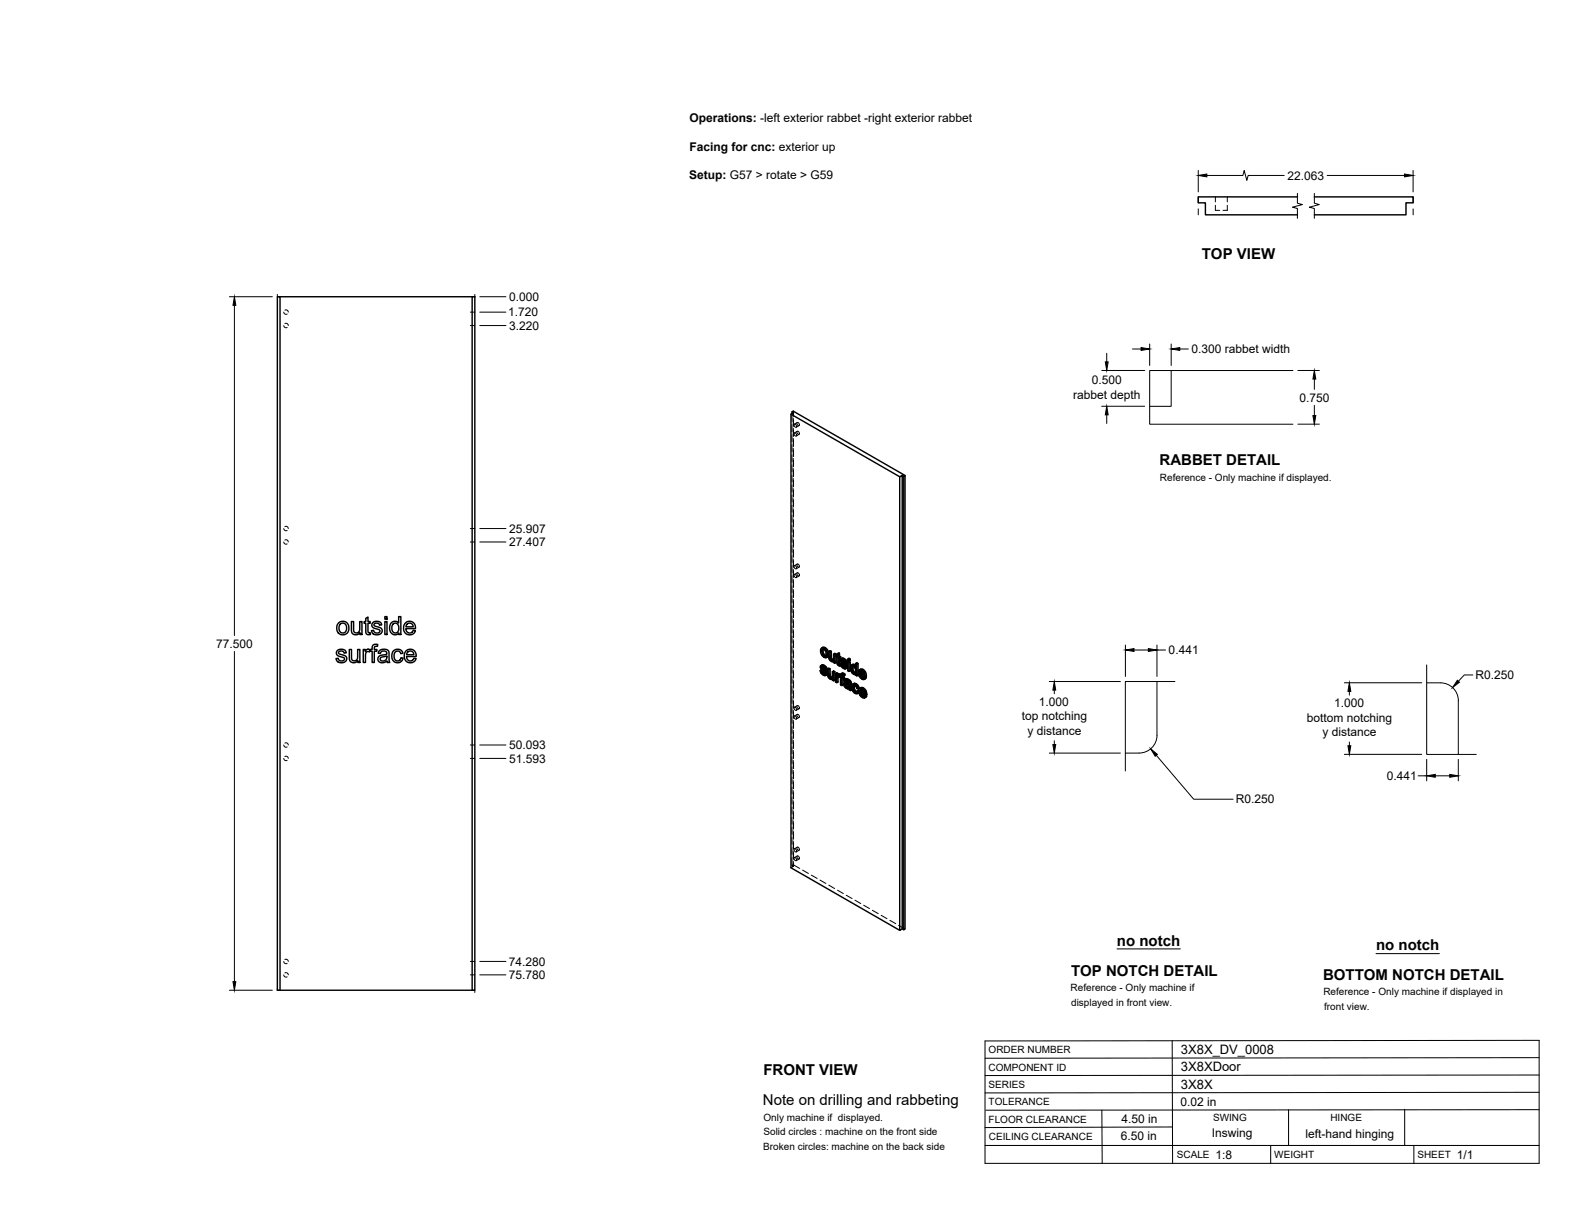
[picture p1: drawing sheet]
<svg xmlns="http://www.w3.org/2000/svg" width="559mm" height="432mm" viewBox="0 0 559 432" stroke-linecap="round" stroke-linejoin="round" font-family="sans-serif">
<!-- layer: Hidden -->
<g fill="none" stroke="#000" stroke-width=".35">
<path d="M431.2 72.8v1.8h1.5M431.2 69.9v1.7M435.4 72.8v1.8h-1.5M435.4 69.9v1.7M100.7 115.5l.4 .7h.8M100.7 110.7l.4 .7h.8M101.1 114.8h.7l.5 .7M101.1 110h.7l.5 .7M281 146.8v2.7M281 150.7v2.4M281 154.3v2.4M281 157.9v2.3"/>
<path d="M281.4 145.9v1.3M281.4 148.4v2.3M281.4 151.9v2.4M281.4 155.5v2.4M281.4 159.1v2.4M281.5 146.5v1.2M281.5 148.9v2.4M281.5 152.5v2.4M281.5 156.1v2.4M281.5 159.6v2.4M281.8 150.6a.55 .55 0 0 1 .7 .2 .55 .55 0 0 1-.3 .8l-.4-.4zM281.8 153.6a.56 .56 0 0 1 .7 .4 .56 .56 0 0 1-.3 .7l-.5-.6z"/>
<path d="M282.8 153a.61 .61 0 0 1 .7 .4 .61 .61 0 0 1-.2 .7l-.5-.4zM282.8 149.9a.61 .61 0 0 1 .7 .4 .61 .61 0 0 1-.2 .7l-.5-.4zM282.9 153l-1 .6M282.9 149.9l-1 .6M283.5 154.1l-1 .6M283.5 151l-1 .6M281 161.4v2.4M281 165v2.4M281 168.6v2.4M281 172.1v2.4M281 175.7v2.4M281 179.3v2.4"/>
<path d="M281.4 162.6v2.4M281.4 166.2v2.4M281.4 169.8v2.4M281.4 173.4v2.3M281.4 176.9v2.4M281.5 163.2v2.4M281.5 166.8v2.4M281.5 170.4v2.3M281.5 173.9v2.4M281.5 177.5v2.4M100.7 192.3l.4 .7h.8M100.7 187.5l.4 .7h.8"/>
<path d="M101.1 191.6h.8l.4 .7M101.1 186.8l.8 .1 .4 .6M281 182.9v2.4M281 186.4v2.4M281 190v2.4M281 193.6v2.4M281 197.1v2.4M281.4 180.5v2.4M281.4 184.1v2.4M281.4 187.6v2.4M281.4 191.2v2.4M281.4 194.8v2.4"/>
<path d="M281.4 198.4v2.3M281.5 181.1v2.4M281.5 184.7v2.3M281.5 188.2v2.4M281.5 191.8v2.4M281.5 195.4v2.3M281.5 198.9v2.4M281 200.7v2.4M281 204.3v2.4M281 207.9v2.3M281 211.4v2.4M281 215v2.4"/>
<path d="M281 218.6v2.4M281.4 201.9v2.4M281.4 205.5v2.4M281.4 209.1v2.4M281.4 212.7v2.3M281.4 216.2v2.4M281.4 219.8v2.4M281.5 202.5v2.4M281.5 206.1v2.4M281.5 209.7v2.3M281.5 213.2v2.4M281.5 216.8v2.4"/>
<path d="M281.8 203.9a.55 .55 0 0 1 .7 .3 .55 .55 0 0 1-.3 .7l-.4-.4zM281.8 200.8a.58 .58 0 0 1 .7 .3 .58 .58 0 0 1-.2 .7l-.5-.4zM282.8 203.3a.61 .61 0 0 1 .7 .3 .61 .61 0 0 1-.2 .8l-.5-.5zM282.8 200.2a.61 .61 0 0 1 .7 .3 .61 .61 0 0 1-.2 .8l-.5-.5zM282.9 203.2l-1 .6M282.9 200.1l-1 .6M283.5 204.3l-1 .6M283.5 201.2l-1 .6M281 222.1v2.4M281 225.7v2.4M281 229.3v2.4M281 232.9v2.3"/>
<path d="M281 236.4v2.4M281.4 223.4v2.3M281.4 226.9v2.4M281.4 230.5v2.4M281.4 234.1v2.4M281.4 237.7v2.3M281.5 220.4v2.4M281.5 223.9v2.4M281.5 227.5v2.4M281.5 231.1v2.4M281.5 234.7v2.3M281.5 238.2v2.4"/>
<path d="M291.4 237.7l.4 .9M291.5 236.4l-.5 .2M291.6 236.1l-.5 .2M291.6 230.7l-.5 .2M291.6 237.7l.3 .3M291.6 236.9l-.5 .2M291.7 235.9l-.2 .7 .7 1a1.11 1.11 0 0 1 .9 1.3h-.4l.4-.2M291.8 238.6l.7 .7 .8 .1M291.8 238.6l-.5 .2M291.8 237.8v.1M291.9 237.3l-.5 .3M291.9 232l.9 .9 .9 .1"/>
<path d="M291.9 236.6l-.1 .1M291.9 232l-.4 .3M292 229.7l-.4 .8 .3 1.5M292.1 236.4l-.5 .2 .4-.2M292.2 230.2l-.1 .2M292.2 230.2l.8 .2 .5 .9v1l-.5 .3M292.2 230.2l-.4 .2M292.5 236.5l-.5 .2a.33 .33 0 0 1 .2-.4 .33 .33 0 0 1 .4 .3l.5 .7 .4 .2M292.5 239.3l-.4 .2M292.6 237.4l.3 .3M292.8 230.2l-.5 .3M292.8 232.9l-.5 .3"/>
<path d="M292.9 236.9l-.5 .2M293 239l-.4 .2M293 238.4l-.5 .2M293.1 237.3l-.5 .3M293.1 239.5l-.5 .2M293.3 232.5l-.4 .3M293.3 230.8l-.4 .3M293.4 233.1l-.4 .3M293.6 231.8l-.5 .3M294.1 237.1l.2 2.9 .9 .8 .6-.2v.5l.4 .2M294.1 239.5l-.4 .2M294.3 239.9l-.5 .3"/>
<path d="M294.5 230.8l.2 3 .8 .7 .7-.1v.4l.4 .3M294.5 233.2l-.4 .3M294.7 233.7l-.5 .2M295 234.1l-.5 .3M295.4 234.4l-.4 .3M295.8 238.1v1.9l-.2 .3-.3 .1M296 234.1l-.4 .3M296.1 234l-.5 .3 .3-.2M296.2 231.8v2l-.5 .3M296.2 234.8l-.4 .3M296.2 234.4l-.4 .3 .3-.2M296.9 238.7v3l.4 .3"/>
<path d="M297.1 232.3l-.2 .1M297.3 239.4l-.5 .2M297.4 231.8v.7l-.3-.2v.4l.3 .2v2.2l.3 .6 .6 .4-.2-.6M297.4 232.5l-.8 .5v-.4M297.4 232.9l-.5 .3M297.4 239.8l-.1 .1M297.5 235.3l-.5 .2M297.5 239.2l-.2 .1M297.5 239.7l-.4 .2M297.6 239.6l-.5 .3M297.6 235.6l-.4 .3M297.8 239.7l-.4 .3 .3-.4 .5 .4 .1-.3 .4 .4v2.6l.4 .3"/>
<path d="M297.8 233.2l-.4 .2M298 235.9l-.4 .3M298.3 233.4l-.5-.2v.5M298.3 239.6l-.5 .2M298.3 239.5h-.1M298.3 239.9l-.5 .3 .4-.2M298.3 239.7l-.5 .2M298.3 235.6l-.2 .1M298.3 236.1h-.1M298.5 235.3l.4 .9M298.6 234l-.4 .3M298.7 239.7l-.5 .3"/>
<path d="M298.7 233.7l-.5 .2M298.7 235.4l.3 .2M298.7 234.5l-.4 .2M298.7 239l-.4 .2M298.8 233.6l-.2 .7 .7 .9a1.13 1.13 0 0 1 .9 1.3h-.4l.4-.2M298.9 238.8l-.2 .9-.5-.2M298.9 236.2l.9 .8h.7M298.9 236.2l-.5 .3M299 235.5h-.1M299 234.9l-.5 .3M299 234.2l-.1 .1M299.1 234.3a.33 .33 0 0 1 .2-.4 .33 .33 0 0 1 .4 .3l.5 .8 .4 .1"/>
<path d="M299.1 234l-.4 .3M299.2 234l-.5 .3M299.2 239.4l-.5 .2M299.5 239.4l-.5 .3M299.6 234.1l-.5 .3M299.7 236.9l-.5 .3M299.7 235l.3 .3M299.7 239.6l-.5-.2-.1 .4M300 234.5l-.4 .2M300.1 236.6l-.4 .2 .4-.2M300.1 236l-.4 .2M300.2 235l-.5 .2"/>
<path d="M300.2 237.1l-.5 .2M301.2 234.7v3l.5 .3M301.2 233.6v.5l.5 .3M301.2 237.7l-.4 .3M301.2 234.1l-.4 .3M302.2 236.8l-.5 .2M302.3 236l-.4 .3M302.3 237.7l-.4 .2M302.5 235.8l-.3 .7v.8a1.47 1.47 0 0 0 1.8 1.7v.3l.4 .3M302.7 238.5l-.4 .2M302.8 236.3l-.1 .2M302.8 236.3l.8 .2 .4 .8v1.1l-.5 .3"/>
<path d="M302.8 236.3l-.3 .2M302.9 236.2l-.5 .3M303.3 239l-.4 .2M303.3 236.3l-.4 .2M303.7 236.2l-.1 .1M303.8 236.9l-.4 .2M303.8 238.6l-.4 .3M304 235.2v1.5l-.4-.7M304 236.7l-.4 .2M304 237.9l-.4 .2M304 239.3l-.4 .3M304 239l-.4 .2 .3-.1"/>
<path d="M305 238.4l-.5 .3M305.3 237.4l-.3 .9 .3 1.4 .9 1 .9 .1M305.3 239.7l-.4 .3M305.4 238.8l-.4 .2M305.5 239.4l-.1-.6 2 1.1M305.7 237.9l-.2 .2M305.7 237.9l.9 .4 .3 .9-.6-.3M305.7 237.9l-.5 .2M306.2 237.9l-.4 .3M306.7 238.5l-.4 .3M306.9 239.2l-.4 .3M281 240v2.4"/>
<path d="M281 243.6v2.4M281 247.2v2.3M281 250.7v2.4M281 254.3v2.4M281 257.9v2.3M281.4 241.2v2.4M281.4 244.8v2.4M281.4 248.4v2.4M281.4 251.9v2.4M281.4 255.5v2.4M281.4 259.1v2.4M281.5 241.8v2.4"/>
<path d="M281.5 245.4v2.4M281.5 248.9v2.4M281.5 252.5v2.4M281.5 256.1v2.4M281.5 259.7v2.3M281.8 254.1a.6 .6 0 0 1 .7 .3 .6 .6 0 0 1-.2 .8l-.5-.5zM281.8 251a.6 .6 0 0 1 .7 .3 .6 .6 0 0 1-.2 .8l-.5-.5zM282.8 253.5a.6 .6 0 0 1 .7 .3 .6 .6 0 0 1-.2 .8l-.5-.5zM282.8 250.4a.56 .56 0 0 1 .7 .3 .56 .56 0 0 1-.3 .7l-.5-.6zM282.9 253.5l-1 .5M282.9 250.4l-1 .5M283.5 254.6l-1 .5"/>
<path d="M283.5 251.5l-1 .5M294.6 240.3l-.5 .3M295 240.7l-.5 .2M295.4 240.4l-.2 .1M295.6 240.3l-.5 .3M295.7 240.2l-.5 .3M295.8 240.6l-.4 .3 .3-.1M295.8 241.1l-.4 .2M296.9 241.7l-.5 .3M298.7 242.7l-.5 .3M298.7 240.1l-.5 .3M299.1 240.4l-.4 .2"/>
<path d="M299.6 240.7l-.5-.3v.5M299.8 242.6l-.4 .3M299.9 241.3l-.5 .3M299.9 242.3l-.5 .2M300 242.1l-.2 .7 .2 .6 .9 .7h.8l.1 .4M300 243.4l-.4 .2M300.1 240.9l-.5 .2M300.1 240.9l-.2 .4 .4 .3a.81 .81 0 0 1 1-.1 .81 .81 0 0 1 .3 .9h-.4M300.2 242.9l.3-.3a.86 .86 0 0 1 1.1 1l-.5 .2M300.5 242.6l-.5 .3 .4-.2M300.5 241.3l-.4 .2M300.7 244l-.5 .2"/>
<path d="M301 241.4l-.5 .3M301.2 244.2l-.5 .2M301.4 243.7l-.4 .3M301.5 241.9l-.4 .2M301.6 243.6l-.5 .3 .2-.1M301.6 242.9l-.4 .3M301.6 242.5l-.4 .3M301.6 242.4l-.4 .3M301.7 244.1l-.5 .2M301.8 244.5l.4 .3M301.8 244.5l-.5 .3M302.6 243.5l-.4 .3"/>
<path d="M302.8 242.7l-.5 .3M303 242.5l-.4 .7 .2 1.3 .7 1.1 1 .3M303 244.9l-.5 .2M303.1 243.2a.78 .78 0 0 1 1-.1 .78 .78 0 0 1 .3 .9l.4 .2M303.3 243l-.5 .3M303.8 245.8l-.4 .2M303.8 243l-.4 .3M304 245.4h.2M304.2 243.4l-.4 .3M304.2 245.4l-.4 .3M304.4 244l-.4 .3M304.5 245l-.3 .4"/>
<path d="M304.7 245.1l.2 .2-.2 .4M304.9 245.3l-.2 .1M305.1 245l-.4 .2M305.5 244l-.4 1 .4 1.3 .9 .9 .8 .2M305.5 246.3l-.5 .2M305.6 245.3l-.5 .3M305.7 245.9l-.1-.6 1.9 1.1M305.8 244.4l-.2 .2M305.8 244.4l.9 .4 .4 1-.6-.4M305.8 244.4l-.4 .3M306.2 240.7l-.4 .2M306.3 244.5l-.4 .3"/>
<path d="M306.4 247.2l-.5 .3M306.5 240.3h.1M306.6 246.9h.2M306.7 240.3l-.4 .2 .3-.2M306.8 246.9l-.4 .2M306.9 245.1l-.4 .3M306.9 240l-.1 .1M307 240.8l-.5 .3M307 240.1l-.4 .2M307 246.6h.1M307.1 245.8l-.5 .2M307.1 247.4l-.4 .3"/>
<path d="M307.1 246.7l-.3 .2M100.7 269.1l.4 .7h.8M100.7 264.3l.4 .7h.8M101.1 268.4h.7l.5 .7M101.1 263.7l.7-.1 .5 .7M281 261.5v2.3M281 265v2.4M281 268.6v2.4M281 272.2v2.3M281 275.7v2.4M281 279.3v2.4M281.4 262.7v2.3"/>
<path d="M281.4 266.2v2.4M281.4 269.8v2.4M281.4 273.4v2.4M281.4 276.9v2.4M281.5 263.2v2.4M281.5 266.8v2.4M281.5 270.4v2.4M281.5 273.9v2.4M281.5 277.5v2.4M281 282.9v2.4M281 286.4v2.4M281 290v2.4"/>
<path d="M281 293.6v2.4M281 297.2v2.4M281.4 280.5v2.4M281.4 284.1v2.4M281.4 287.7v2.3M281.4 291.2v2.4M281.4 294.8v2.4M281.4 298.4v2.4M281.5 281.1v2.4M281.5 284.6v2.4M281.5 288.2v2.4M281.5 291.8v2.4"/>
<path d="M281.5 295.4v2.4M281.5 298.9v2.4M281 300.7v2.4M281 304.3v2.8M281.4 306.8l-.4 .3 .5 .3-.9 .5M281.4 306.8l2.3 1.3M281.4 301.9v2.4M281.4 305.5v1.3M281.5 302.5v2.4M281.5 306.1v1.3M281.8 304.3a.6 .6 0 0 1 .7 .3 .6 .6 0 0 1-.2 .8l-.5-.5zM281.8 301.2a.56 .56 0 0 1 .7 .3 .56 .56 0 0 1-.3 .7l-.5-.6z"/>
<path d="M282.8 303.8a.55 .55 0 0 1 .7 .3 .55 .55 0 0 1-.3 .7l-.4-.4zM282.8 300.7a.58 .58 0 0 1 .7 .2 .58 .58 0 0 1-.2 .8l-.5-.5zM282.9 303.7l-1 .6M282.9 300.6l-1 .6M283.5 304.8l-1 .6M283.5 301.7l-1 .6M284.8 308.7l2 1.2M287.8 310.5l2.1 1.2M290.9 312.3l2.1 1.2M294 314l2.1 1.3M297.1 315.8l2.1 1.2M300.2 317.6l2.1 1.2"/>
<path d="M303.3 319.4l2.1 1.2M306.4 321.2l2.1 1.2M309.5 323l2.1 1.2M312.6 324.8l2.1 1.1M315.7 326.5l2.1 1.2M318.8 328.3l2.3 1.3M100.7 345.9l.4 .7h.8M100.7 341.1l.4 .7h.8M101.1 345.2h.7l.5 .7M101.1 340.4h.7l.5 .7"/>
</g>
<!-- layer: Visible -->
<g fill="none" stroke="#000" stroke-width=".51">
<path d="M460.3 69.9h-35.2v2.1h2.6v4.2h32.6M466.3 69.9h35.1v2.1h-2.6v4.2h-32.5M99.4 105.3h68.1M167.5 105.3h1v246h-1zM280.6 147l38.6 22.2M281 146.1l.5 .4-.9 .5v160.9l38.6 22.2M281 146.8v-.7l.4-.2 39.7 22.8M319.2 169.2l.9-.5v160.9l-.9 .5zM320.1 168.7l.6 .3v160.9l-.6-.3M320.7 169l.4-.3v160.9l-.4 .3M129.8 219.4l.8-.5v1.6h.7v.6h-.7v2.9l.2 .5h.5l.1 .6a1.14 1.14 0 0 1-1.3-.1 1.14 1.14 0 0 1-.3-1.2v-2.7h-.6v-.6h.6zM136.5 218.8h.8v.9h-.8z"/>
<path d="M119.7 230.8l.8-.4a1.7 1.7 0 0 1 2.4 1.2l-.8 .1a.96 .96 0 0 0-1-.8 .96 .96 0 0 0-.9 1l1 .4a1.55 1.55 0 0 1 1.8 1.8 2.03 2.03 0 0 1-2 1.1 2.03 2.03 0 0 1-1.8-1.5l.8-.1a1.08 1.08 0 0 0 1.1 1 1.08 1.08 0 0 0 1-1.1l-.4-.3a2.24 2.24 0 0 1-2.3-1.3zM120.2 220.9l.7-.4a2.33 2.33 0 0 1 2.9 2.8 2.33 2.33 0 0 1-3.7 1.3l-.6-1.2a2.69 2.69 0 0 1 .7-2.5zM120.6 221.5l.7-.4a1.73 1.73 0 0 1 1.7 1.8 1.73 1.73 0 0 1-1.7 1.7l-.3-.2a2.24 2.24 0 0 1-.4-2.9zM123.9 230.4h.8v2.6a1.15 1.15 0 0 0 1.2 1.5 1.15 1.15 0 0 0 1-1.6v-2.5h.8v4.7h-.7v-.7a1.65 1.65 0 0 1-2 .7 1.65 1.65 0 0 1-1.1-1.8zM124.7 220.5h.8v2.6a1.15 1.15 0 0 0 1.1 1.5 1.15 1.15 0 0 0 1-1.6v-2.5h.8v4.6h-.7v-.6a1.65 1.65 0 0 1-1.9 .7 1.65 1.65 0 0 1-1.1-1.8zM128.9 230.4h.7v.7a1.11 1.11 0 0 1 1.7-.5l.7-.2v-.4a1.31 1.31 0 0 1 .6-1.3 1.31 1.31 0 0 1 1.4 0l-.1 .6a.74 .74 0 0 0-1.1 .7v.4h.9v.7h-.9v4h-.8v-4h-.7v-.4l-.2 .6a.84 .84 0 0 0-.9-.1 .84 .84 0 0 0-.5 .8v3.1h-.8zM132.3 220.9l.8-.4a1.7 1.7 0 0 1 2.3 1.2l-.7 .1a.96 .96 0 0 0-1-.8 .96 .96 0 0 0-.9 .9l.6 .4a1.95 1.95 0 0 1 2.2 1.3 1.95 1.95 0 0 1-1.8 1.6 1.95 1.95 0 0 1-2-1.4l.7-.2a1.1 1.1 0 0 0 1.2 1 1.1 1.1 0 0 0 1-1l-.4-.3a2.21 2.21 0 0 1-2.4-1.3zM134.5 231a2.03 2.03 0 0 1 3.5 .7l.3 3.4h-.8l-.2-.6a1.76 1.76 0 0 1-1.9 .7 1.76 1.76 0 0 1-1.3-1.6v-.2a1.71 1.71 0 0 1 1.7-1l.4-.1a.72 .72 0 0 0 1-.6 .72 .72 0 0 0-.9-.7l-1 .2-.4 .7-.7-.1zM135 233.4l2.2-.7a1.3 1.3 0 0 1-.6 1.7 1.3 1.3 0 0 1-1.7-.6zM136.5 220.5h.8v4.6h-.8zM138.8 221a1.73 1.73 0 0 1 2.6 .1v-2.3h.8v6.3h-.7v-.5a1.89 1.89 0 0 1-2.3 .4 1.89 1.89 0 0 1-1-2.2zM139.4 221.5l.4-.3a1.78 1.78 0 0 1 1.8 1.1 1.78 1.78 0 0 1-.7 2.1l-.2 .1a1.77 1.77 0 0 1-1.7-1 1.77 1.77 0 0 1 .4-2z"/>
<path d="M139.6 231a1.95 1.95 0 0 1 1.9-.7 1.95 1.95 0 0 1 1.4 1.5l-.7 .1a1.29 1.29 0 0 0-1.7-.7 1.29 1.29 0 0 0-.7 1.7l.1 .7a1.18 1.18 0 0 0 1.3 .9 1.18 1.18 0 0 0 1-1.1l.8 .1-.3 .9a2.16 2.16 0 0 1-2.9 .4 2.16 2.16 0 0 1-.7-2.9zM143.9 220.9a2.13 2.13 0 0 1 2.5-.2 2.13 2.13 0 0 1 1 2.3h-3.4l.1 .7a1.28 1.28 0 0 0 1.3 .9 1.28 1.28 0 0 0 1.2-1l.8 .2-.3 .6a2.32 2.32 0 0 1-3.2 .3 2.32 2.32 0 0 1-.4-3.2zM144 231a2.15 2.15 0 0 1 2.6-.4 2.15 2.15 0 0 1 1.1 2.3h-3.5l.2 .7a1.3 1.3 0 0 0 1.2 .9 1.3 1.3 0 0 0 1.2-.9l.8 .1-.3 .6a2.32 2.32 0 0 1-3.2 .3 2.32 2.32 0 0 1-.4-3.2zM144.4 221.4l.7-.3 .8 .1 .5 .5 .2 .7h-2.6zM144.7 231.4l1.2-.4a1.23 1.23 0 0 1 .9 1.3h-2.5zM291 237.9l.7 1.4 .7 .4 .6-.1M291.2 236.2l.6-.3 .7 .2 .6 .5 .4 .9-.5 .3-.1-.6M291.6 231.2v-.5a1 1 0 0 1 1.2 .1 1 1 0 0 1 .3 1.1l-.2 .8-.6 .1M291.6 237.7l-.6 .2 .4 .2M291.6 238.7l.5 .4 .4-.3M291.7 237.3l1 1 .5-.3M291.8 237.9l-.4 .2 .1 .4 .6-.1"/>
<path d="M291.8 235.9l-.6 .4-.1 .6 1.6 2.1M291.8 236.7l-.3 .3 .5-.2M291.8 232.2l.5 .6 .5-.3M291.9 238l.8 .9M292 236.7l.6 .7M292 236.3l.5 .4 .5-.2M292 230.9l-.4 .3v.6l.2 .4 .4-.3M292 236.8l.6 .8 .4 .2M292 236.8h-.5M292.1 235.9l-.8 .3M292.1 230.4l.1 1.4 .8 .8M292.1 237l-.4 .3-.2-.3"/>
<path d="M292.3 230l.9 1 .5-.3M292.5 236.1l-.5 .2-.4-.1M292.5 236.7l.4 .5 .4-.2M292.7 239l-.2 .2-.4-.1M292.7 238.3l.3 .4 .5-.3M292.8 229.8l-.5 .2-.8-.1M292.9 237.7l.7 1.2-.1 .4-.6 .4M293 238.7l.1 .5 .5-.3M293.1 239.2l-.1 .4 .5-.3M293.2 231l.4 1.3 .4-.3M293.4 233.1a1.73 1.73 0 0 1-2.3-1.8l.1-.9 .3-.5 .9-.3 .7 .4 .7 .9 .2 1-.1 1-.7 .4M293.6 232.3l-.2 .8 .5-.2"/>
<path d="M293.6 237.3l.5 .3 .4-.3M294.1 237.6v2.2l.5-.2M294.1 239.8l.2 .4 .4-.2M294.5 231.4v2.2l.5-.3M294.5 233.6l.2 .4 .5-.3M294.7 234l.3 .3 .5-.2M295 231.1l-.5 .3-.4-.3M295 234.3l.4 .1M295.3 238.3l.5 .3 .4-.3M295.4 234.4l.2-.1zM295.7 234.1l-.7-.6v-2.4l-.5-.3-.4 .3v2.6l.9 1h.8M295.7 232.1l.5 .2 .4-.2"/>
<path d="M295.8 238.6v3l.4-.3v-3l-.4-.2-.5 .2v1.8l-.3 .5 .2-.1M295.8 234.7v.4l.4 .2M295.8 234.7l-.2 .1M296.2 232.3v3l.4-.2v-3l-.4-.3-.5 .3v2.1M296.6 233l.3 .2 .2 2.6 .8 .5 .3-.2M296.9 232.4l-.3 .2 .3 .2v-.8l.9-.3v1.1l.5 .2v.4l-.5 .3v-.4M297.3 239.9l-.3 .2-.1 .5 .4-.2M297.3 239.3v-.4l-.4-.2-.5 .3v3l.5 .2M297.3 238.9l-.5 .3-.4-.2M297.4 240l-.1 2-.4 .2v-1.6M297.4 240l.5 .2M297.4 240l-.4 .1"/>
<path d="M297.4 232v1l.4-.2M297.4 233l.4 .3 .5-.3M297.4 239.4l.4 .4M297.6 239.1l-.8 .5v-.4M297.6 235.7l.2 .1M297.8 231.7l-.9 .3M297.8 239.8v.4M297.8 239.9l-.1 .4M297.8 235.8l.1 .5M297.9 239.2l.3 .3M297.9 239.2l-.8 .2M297.9 235.2l-.5 .3v-2.1l.4 .3v1.4l.3 .4"/>
<path d="M297.9 235.4l-.5 .1M298.1 235.5l.7 1.4 .8 .4 .5-.1M298.1 235.5l-.6 .1M298.1 235.5h.1M298.1 235.7l-.3 .1M298.4 233.8l.5-.3 .9 .3 .8 1.3-.5 .3-.1-.6M298.4 239.1l.8-.3 .6 .4-.1 .4-.4 .3 .1-.4M298.6 234.4h.5l1 1M298.7 235.4l-.6 .1 .4 .2M298.7 236.3l.5 .4 .5-.2M298.8 234.9l1 1 .5-.3M298.9 235.5l-.4 .2 .1 .4 .6-.1"/>
<path d="M298.9 234.3l-.3 .4 .5-.3M298.9 233.5l-.6 .3-.1 .7 1.6 2.1M298.9 238.8l-.6 .4-.1 .8-.4-.2 .4-.3M298.9 239.2l.5 .3 .4-.3M299 235.6l.8 .9M299.1 234.3l.6 .7M299.1 239.8l.5 .5v.4l-.4 .2v-.4M299.1 234l.6 .4 .4-.3M299.2 236.7l.5 .1M299.2 233.5l-.8 .3M299.3 234.6l-.5 .3-.2-.2M299.3 239.9l-.6-.3v.6l.4-.2"/>
<path d="M299.4 238.9l-.5 .3-.4-.1M299.6 233.7l-.5 .3-.4-.2M299.7 234.4l.3 .4 .4-.2M299.8 236.6l-.1 .2M299.8 235.9l.3 .4 .5-.3M300 235.3l.6 .7 .1 .7-.7 .6M300.1 236.3l.1 .5 .5-.3M300.2 236.8l-.1 .4 .5-.3M300.8 235l.4 .2 .5-.2M300.8 233.8l.4 .3 .5-.3M301.2 234.7l.5 .3v3l-.5 .2v-3M301.2 234.7l-.4 .3v3l.4 .2"/>
<path d="M301.2 234.1v.6l.5-.3v-.6l-.5-.2-.4 .2v.6l.4 .3M302.1 236l.8-.3 .7 .3M302.4 238.3l.5 .5 .4-.2M302.4 236.5l.7 .2 .4 .8v1.2l-.6 .1M302.5 236.5l-.3 .8M302.6 237l-.4 .3v.5l.2 .5 .5-.3M302.7 236.5l.1 1.4 .7 .8M302.7 235.7l-.4 .2a2 2 0 0 0 1.2 3.4l.1-.1M302.8 236.1l.5 .4M303.3 235.8l-.5 .3-.5-.2M303.6 235.4l.4 .3 .4-.3M303.6 239.2v.4l.4 .2"/>
<path d="M303.6 239.2l-.2 .1M304 235.7v4.1l.4-.2v-4.2l-.4-.2-.4 .2v1.5l-.3-.4 .3-.2M305.2 239.9l.6 .6 .4-.3M305.5 238.4l-.5 .2 1.5 .9-.5-1.1a.53 .53 0 0 0-.6-.3 .53 .53 0 0 0-.4 .5M305.5 238.1v.3l.8 .5M305.5 239.4l1 .9M305.7 239.7l-.5 .2-.2-.9 1.9 1.2M305.8 237.8l.8 .9 .5-.3M306.2 237.5l-.4 .3-.9-.1M306.6 238.7l.3 1.3 .5-.2M294.3 240.2l.3 .4 .5-.3M294.6 240.6h.4"/>
<path d="M295.3 240.4l-.7-.7-.1-2.4-.4-.2-.5 .2 .1 2.5 .7 1.1 .6 .2 .4-.2M295.4 240.9v.4l.4 .3M295.4 240.9l-.2 .1M297.8 240.2l.4 .2v2.6l.5 .2M298.7 240.2l.5 .3 .4-.2M299.1 240.9v2.1l-.4 .2v-2.6l.5 .3M299.6 242.4l.5-.3 1.1 .3M299.7 241.1l.8-.3 1.4 .9 .3 3.1-.4 .2-.2-.4M299.9 242.9h.3a.76 .76 0 0 1 .7 .2 .76 .76 0 0 1 .2 .7M300 243.5l.4 .4 .4-.3M300 242.8l-.2 .3M300.1 242.1l-.7 .6 .2 .9 .8 .7h.8l.1 .5 .5 .2"/>
<path d="M300.2 242.9l-.3 .4 .1 .2 .4-.2M300.3 242.9l.2 .5 .6 .4M300.3 241.6l-.4 .3a.75 .75 0 0 1 .8-.2 .75 .75 0 0 1 .5 .8v.3l-1.2-.4M300.3 241.6h.1M300.4 243.9l.4 .1M300.4 242.1l-.7 .2M300.5 240.8l-1 .5-.1 .3 .5 .3M300.6 241.3l.6 .4 .4-.3M300.8 244l.3-.1zM301.1 241l-.5 .3-.6-.2M301.2 241.7l.3 .4 .4-.2M301.5 242.1l.1 .4 .4-.2"/>
<path d="M301.6 242.5v2.1l.5-.3M302.5 242.8l.7-.4 .7 .3 .6 .6 .3 .9-.4 .2-.3-.9M302.6 244l.2 1 .5-.2M302.8 245l.6 .6 .4-.3M303.1 243.8l-.5 .2 .1-.4a.66 .66 0 0 1 .8-.4 .66 .66 0 0 1 .4 .8l.5 .4M303.1 243.2l.2 1.6 .7 .6M303.2 242.4l-.5 .3a2.09 2.09 0 0 0 .4 3.1l1 .3M303.4 242.9l.7 .6 .4-.2M303.8 242.6l-.4 .3-.7-.2M304 245.2l-.2 .5-.4-.1M304.7 245.4l-.6 .7 .6-.4M304.7 245.1l-.2-.1-.5 .2 .4 .3"/>
<path d="M305.4 246.5l.5 .6 .5-.3M305.6 244.9l-.4 .3 1.4 .8-.4-1a.52 .52 0 0 0-.6-.4 .52 .52 0 0 0-.4 .6M305.6 244.6v.3l.9 .5M305.7 245.9l.9 1M305.8 240.5l.4 .1M305.8 246.2l-.4 .3-.3-.9 2 1.1M305.9 244.3l.8 .9 .5-.2M305.9 247.1l.4 .1M306.3 244.1l-.4 .2-.9-.1M306.5 240.3l.4 .3 .5-.3M306.5 240.3l-.2 .2M306.6 246.8l.5 .4 .4-.3"/>
<path d="M306.6 246.8l-.2 .3M306.7 245.2l.4 1.4 .4-.3M306.8 240.1l-.3 .2M306.9 240l.5-.1v-.5l-.7-1.5-1-.6-.8 .4-.4 .7 .4 1.6 1.2 1.1h.5l.3-.5M307 246.6l-.4 .2M307 240.1l.3 .5-.7 .4M307.1 246.6l.4-.2v-.4l-.7-1.6-1-.5-.8 .3-.3 1.2 .4 1.3 1.2 1 .6-.2 .2-.3M307.1 246.7l.4 .4-.7 .5M99.4 351.3v-246h-1v246h69.1"/>
</g>
<!-- layer: Reference -->
<g fill="none" stroke="#000" stroke-width=".35">
<path d="M425.1 69.9v2.1M425.1 74.1v2.1M501.4 69.9v2.1M501.4 74.1v2.1M98.4 104.5v.8h.8M166.9 110.7h1.6M166.9 115.5h1.6M168.5 104.5v.8h-.8M415.5 131.5v12.7h-7.6M458.7 131.5h-50.8v19h50.8M166.9 187.5h1.6M166.9 192.3h1.6"/>
<path d="M506.2 235.9v31.8h17.6M410.5 241.8v19a6.4 6.4 0 0 1-6.4 6.4M416.9 241.8h-17.6v31.8M506.2 242.3a13 13 0 0 1 7.8 .7 6.3 6.3 0 0 1 3.4 5.6v19.1M166.9 264.3h1.6M166.9 269.1h1.6M399.3 267.2h4.8M98.4 350.6v.7h.8M166.9 345.9h1.6M166.9 341.1h1.6M167.7 351.3h.8v.8"/>
</g>
<!-- layer: Hidden Narrow -->
<path d="M292.5 237.9l-.4 .3M294.1 239l-.5 .2M294.5 232.7l-.4 .3M295.8 239.7l-.5 .2M296.2 233.4l-.5 .3M297.4 234.6l-.5 .3M298.7 239.4l-.5 .3M299.1 239.7h.1M299.7 235.5l-.5 .3M300.9 242.7l-.4 .3M301.6 243.1l-.4 .3" fill="none" stroke="#000" stroke-width=".35"/>
<!-- layer: Visible Narrow -->
<path d="M292.5 237.4l-.4 .2M294.5 239l-.4 .3M295 232.8l-.5 .2M297.8 234.9l-.4 .3M299.1 239.7l-.4 .3M299.7 235l-.5 .2M300.8 242.3l-.4 .2M302.1 242.8l-.5 .2M302.1 243.4l-.5 .3" fill="none" stroke="#000" stroke-width=".35"/>
<!-- layer: Titleblock -->
<g fill="none" stroke="#000" stroke-width=".36">
<path d="M349.5 369.3l196.6-.2v43.7h-196.6zM415.9 369.3l.1 43.5M546.1 375.3l-196.6 .2M390.9 393.9l.2 18.9M416 399.9l-66.5 .2M457.2 393.7v12.7M498.4 393.6v12.7M546.1 393.7l-196.3 .2M546.1 387.6l-196.6 .2M546.1 381.4l-196.6 .2M349.5 406.4h196.6M450.8 406.4v6.4"/>
<path d="M501.6 406.4v6.4"/>
</g>
<!-- layer: FD_Dimensions -->
<g fill="none" stroke="#000" stroke-width=".35">
<path d="M425.1 60.5v7.6M428.2 62.3h12.8l.4-1.8 1 3.5 .4-1.7h12.8M470.9 62.3h27.4M501.4 60.5v7.6M81.4 105.3h15.2M83.2 108.3v117.2M170.2 105.3h9.3M170.2 110.7h9.3M170.2 115.5h9.3M390.9 131.4h15.2M392.7 125.3v3.1M401.8 123.8h3.1"/>
<path d="M407.9 122v7.7M415.5 122v7.7M418.6 123.8h3M460.5 131.4h7.6M466.3 134.5v3.7M390.9 144.1h15.2M392.7 147.2v3M460.5 150.5h7.6M466.3 143.8v3.6M170.2 187.5h9.3M170.2 192.3h9.3M83.2 231.1v117.2"/>
<path d="M399.3 228.9v11.1M402.3 230.6h5.1M410.5 228.9v11.1M410.5 230.6h3M522.6 239.5h-3.1l-2.1 2.2M372.3 241.8h25.2M374.1 244.9v1.3M477 242.3h27.4M478.7 245.3v1.3M170.2 264.3h9.3M170.2 269.1h9.3M372.3 267.2h25.2"/>
<path d="M374.1 262.8v1.4M410.3 268l13.2 15.6h14M477 267.7h27.4M478.7 263.3v1.3M503.1 275.3h3.1M506.2 269.4v7.7M509.2 275.3h5.1M517.4 269.4v7.7M81.4 351.3h15.2M170.2 341.1h9.3M170.2 345.9h9.3"/>
</g>
<g fill="#000" stroke="#000" stroke-width=".35">
<path d="M425.1 62.3l3.1-.6v1.1zM498.3 61.7l3.1 .6-3.1 .5zM83.2 105.3l.5 3h-1zM392.2 128.4h1l-.5 3zM404.9 123.3l3 .5-3 .5zM415.5 123.8l3.1-.5v1zM466.3 131.4l.5 3.1h-1zM392.7 144.1l.5 3.1h-1zM465.8 147.4h1l-.5 3.1zM399.3 230.6l3-.5v1zM407.4 230.1l3.1 .5-3.1 .5zM374.1 241.8l.5 3.1h-1.1z"/>
<path d="M478.7 242.3l.6 3h-1.1zM517.1 241.4l.7 .7-2.4 1.8zM373.5 264.2h1.1l-.5 3zM408.3 265.7l2.3 2-.7 .6zM478.2 264.6h1.1l-.6 3.1zM506.2 275.3l3-.5v1zM514.3 274.8l3.1 .5-3.1 .5zM82.7 348.3h1l-.5 3z"/>
</g>
<!-- layer: Break Lines -->
<path d="M460.3 68.6v3.5l1.8 .5-3.5 .9 1.7 .5v3.5M466.3 68.6v3.5l1.8 .5-3.5 .9 1.7 .5v3.5" fill="none" stroke="#000" stroke-width=".35"/>
<!-- layer: Notes -->
<path d="M396.3 336.7h22.5M488.2 338.3h22.5" fill="none" stroke="#000" stroke-width=".35"/>
<g font-size="5.3">
<text x="426.4" y="92.1">TOP VIEW</text>
<text x="411.4" y="165.1">RABBET DETAIL</text>
<text x="396.3" y="335.5">no notch</text>
<text x="488.2" y="337.2">no notch</text>
<text x="380" y="346.1">TOP NOTCH DETAIL</text>
<text x="469.4" y="347.5">BOTTOM NOTCH DETAIL</text>
<text x="270.9" y="381.4">FRONT VIEW</text>
<text x="270.7" y="392.2">Note on drilling and rabbeting</text>
</g>
<g font-size="4.6">
<text x="419" y="373.8">3X8X_DV_0008</text>
<text x="419" y="380.1">3X8XDoor</text>
<text x="419" y="386.2">3X8X</text>
</g>
<g font-size="4.3">
<text x="244.6" y="43.2">Operations: -left exterior rabbet -right exterior rabbet</text>
<text x="244.6" y="53.4">Facing for cnc: exterior up</text>
<text x="244.5" y="63.6">Setup: G57 &gt; rotate &gt; G59</text>
<text x="456.8" y="63.7">22.063</text>
<text x="180.6" y="106.8">0.000</text>
<text x="180.3" y="112.2">1.720</text>
<text x="180.6" y="117">3.220</text>
<text x="422.7" y="125.3">0.300 rabbet width</text>
<text x="387.3" y="136.4">0.500</text>
<text x="380.7" y="141.5">rabbet depth</text>
<text x="461" y="142.5">0.750</text>
<text x="180.6" y="189">25.907</text>
<text x="180.6" y="193.8">27.407</text>
<text x="76.7" y="229.8">77.500</text>
<text x="414.6" y="232.1">0.441</text>
<text x="523.5" y="241">R0.250</text>
<text x="368.6" y="250.5">1.000</text>
<text x="473.3" y="251">1.000</text>
<text x="362.6" y="255.6">top notching</text>
<text x="463.6" y="256">bottom notching</text>
<text x="364.5" y="260.7">y distance</text>
<text x="469.2" y="261.1">y distance</text>
<text x="180.6" y="265.8">50.093</text>
<text x="180.6" y="270.6">51.593</text>
<text x="492" y="276.8">0.441</text>
<text x="438.4" y="285.1">R0.250</text>
<text x="180.6" y="342.6">74.280</text>
<text x="180.6" y="347.4">75.780</text>
<text x="418.8" y="392.4">0.02 in</text>
<text x="397.9" y="398.3">4.50 in</text>
<text x="397.7" y="404.3">6.50 in</text>
<text x="430" y="403.6">Inswing</text>
<text x="463.1" y="403.8">left-hand hinging</text>
<text x="431.3" y="411.1">1:8</text>
<text x="516.9" y="411.1">1/1</text>
</g>
<g font-size="3.5">
<text x="411.5" y="170.7">Reference - Only machine if displayed.</text>
<text x="379.9" y="351.7">Reference - Only machine if</text>
<text x="469.5" y="353.1">Reference - Only machine if displayed in</text>
<text x="380" y="356.8">displayed in front view.</text>
<text x="469.8" y="358.2">front view.</text>
<text x="350.8" y="373.6">ORDER NUMBER</text>
<text x="350.8" y="379.9">COMPONENT ID</text>
<text x="350.8" y="386.1">SERIES</text>
<text x="350.8" y="392.2">TOLERANCE</text>
<text x="270.9" y="397.7">Only machine if displayed.</text>
<text x="350.8" y="398.4">FLOOR CLEARANCE</text>
<text x="430.4" y="397.8">SWING</text>
<text x="472" y="397.7">HINGE</text>
<text x="270.8" y="407.9">Broken circles: machine on the back side</text>
<text x="270.9" y="402.8">Solid circles : machine on the front side</text>
<text x="350.8" y="404.4">CEILING CLEARANCE</text>
<text x="417.5" y="410.9">SCALE</text>
<text x="452.1" y="410.9">WEIGHT</text>
<text x="502.9" y="410.9">SHEET</text>
</g>
</svg>
